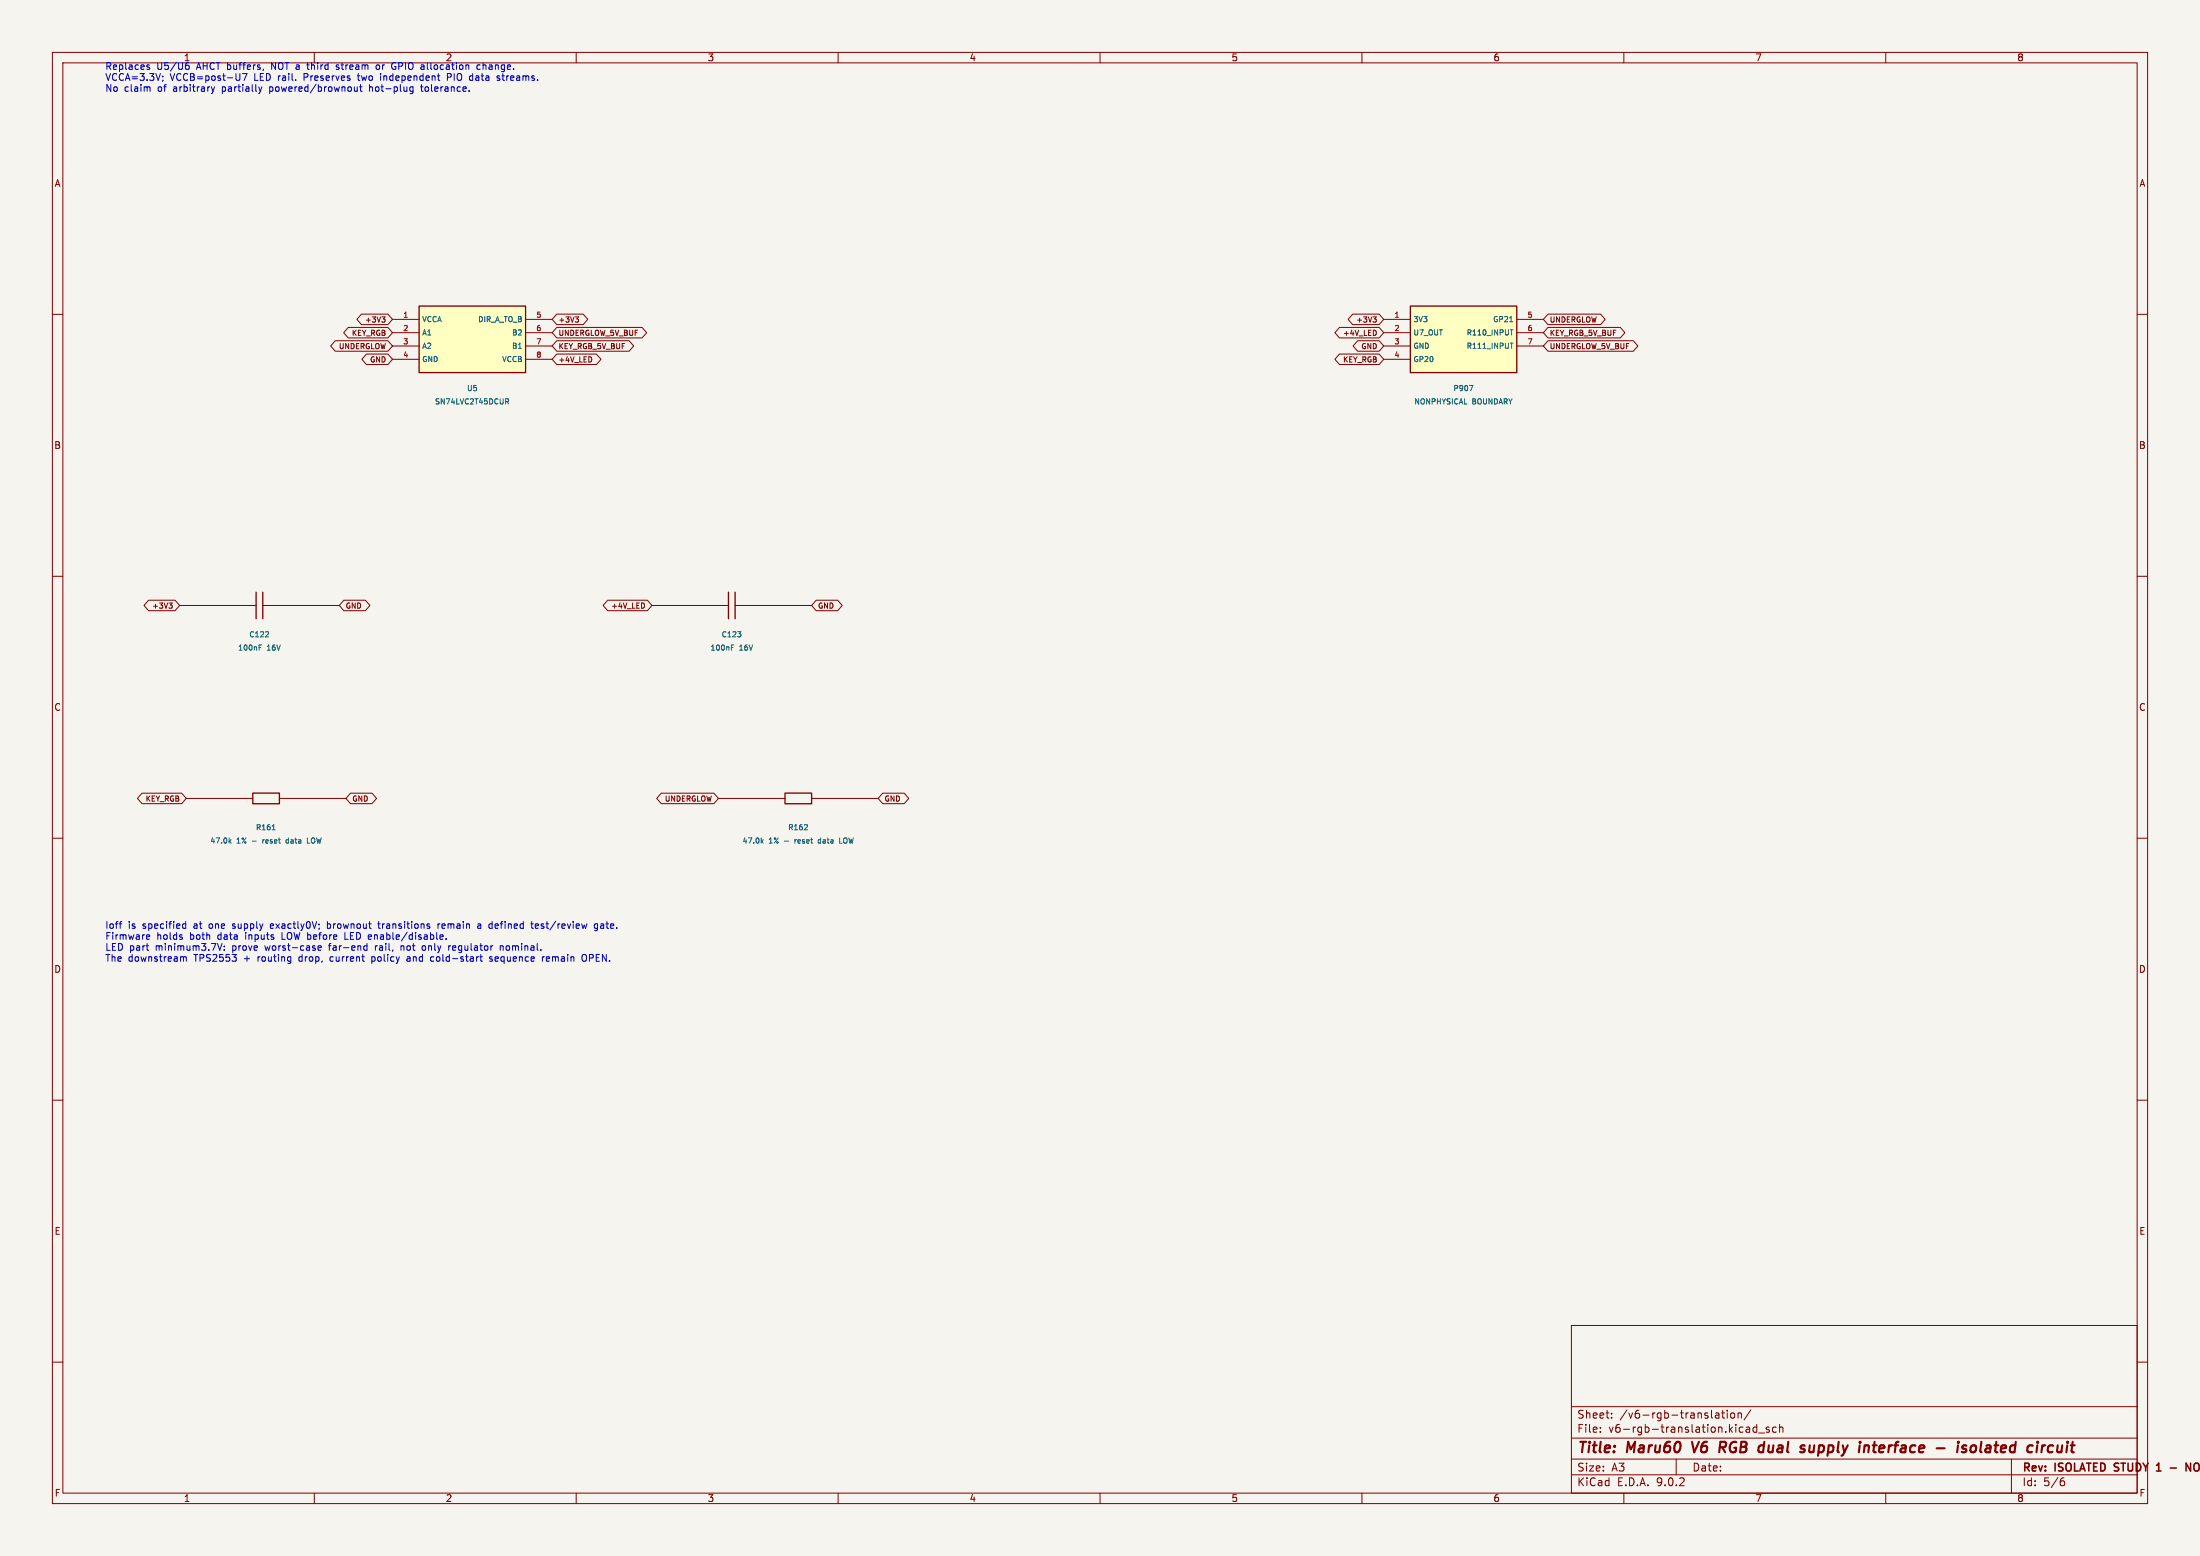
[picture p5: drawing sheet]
<svg xmlns="http://www.w3.org/2000/svg" width="420mm" height="297mm" viewBox="0 0 420 297" stroke-linecap="round" stroke-linejoin="round" font-family="sans-serif">
<path d="M0 0h420v297h-420z" fill="#f5f4ef" stroke="#f5f4ef" stroke-width=".19"/>
<g fill="none" stroke="#840000" stroke-width=".19">
<path d="M10 10h400v277h-400zM12 12h396v273h-396zM60 10v2M110 10v2M160 10v2M210 10v2M260 10v2M310 10v2M360 10v2M10 60h2M408 60h2M10 110h2"/>
<path d="M34.3 115.6h14.6M50.2 115.6h14.6M408 110h2M10 160h2M408 160h2M10 210h2M408 210h2M300 253h108v32h-108zM10 260h2M300 278.5h108M300 274.5h108M300 268.5h108"/>
<path d="M305.5 273.2v.2M305.5 272.5v.1M307.7 270.5v.2M307.7 269.8v.1M320 278.5v3M327.5 269.8h.6l.1 .9M328.2 270l-.5 .1a.29 .29 0 0 0-.3 .3 .29 .29 0 0 0 .3 .3l.5-.1M328.7 269.7h.5M328.9 269.2v1.3l.3 .2M329.7 269.2v.1M329.7 269.7v1M330.5 269.8l.4-.1 .3 .3v.4l-.3 .3-.4-.1-.1-.2z"/>
<path d="M331.8 269.8l.2-.1 .4 .1v.9M331.8 269.7v1M333.5 272.4h.3l.2 .2v.8M334 273.3l-.5 .1M334 272.7l-.5 .1M334.2 269.1l-1.3 1.9M335.4 272.5l-.5-.1-.2 .3 .1 .6h.6M335.4 271.9v1.5M335.7 273.5h1.2M337.7 272.5l-.3-.1-.2 .2v.2l.5 .2v.3h-.5M339.1 272.5l-.4-.1-.3 .3 .1 .6h.6M339.7 272.5l.2-.1 .4 .1 .1 .9"/>
<path d="M339.7 271.9v1.5M384 278.5v6.5M408 260h2M60 285v2M110 285v2M160 285v2M210 285v2M260 285v2M300 281.5h108M310 285v2M360 285v2M393.6 282.7h.4l.2 .2-.1 .5-.5 .2"/>
<path d="M394 282.1l-.4 .1"/>
</g>
<path d="M412 279.5l.1-.2v1.5M418.2 279.3v1.5l-.9-1.5v1.5M419.5 279.3a.5 .5 0 0 0-.7 .5v.5a.5 .5 0 0 0 .7 .5M411.7 280.8h.8M414.3 280.2h1.2" fill="none" stroke="#840000" stroke-width=".3"/>
<g fill="none" stroke="#840000" stroke-width=".4">
<path d="M323 275.2l.4 2M328.4 275.2h.8M328.8 276.3l.5 .9M329.3 276.2l-1 .1M345.5 275.9l-.1 1.2a.57 .57 0 0 0 .8-.1M357.5 275.9h.8M357.9 275.2l-.2 1.7v.2l.4 .1M373.8 275.9l-.2 1.3M373.9 275.2l-.1 .2M374.7 276h.7M376.4 276a.5 .5 0 0 1 .9 .3l-.1 .5a.62 .62 0 0 1-.7 .4M378.3 275.2l-.3 1.7 .3 .3"/>
<path d="M391 277l.2 .2 .6-.1M392 276a.66 .66 0 0 0-1 .3M392.8 275.9v1.2"/>
</g>
<path d="M48.9 113v5.1M50.2 113v5.1" fill="none" stroke="#840000" stroke-width=".25"/>
<path d="M49.5 123.6h.3M49.5 123.1h.4M50.6 121.6h.7M51.2 120.7v.3" fill="none" stroke="#006464" stroke-width=".19"/>
<path d="M269.2 58.4h20.4v12.7h-20.4z" fill="#ffffc2"/>
<path d="M269.2 58.4h20.4v12.7h-20.4zM139.1 113v5.1M140.3 113v5.1M48.3 151.4h5v2h-5zM149.9 151.4h5v2h-5z" fill="none" stroke="#840000" stroke-width=".25"/>
<g fill="none" stroke="#840000" stroke-width=".19">
<path d="M264.2 61h5M264.2 63.5h5M264.2 66h5M264.2 68.6h5M289.6 61h5M289.6 63.5h5M289.6 66h5M124.5 115.6h14.6M140.3 115.6h14.6M35.6 152.4h12.7M53.3 152.4h12.7M137.2 152.4h12.7"/>
<path d="M154.9 152.4h12.7"/>
</g>
<g fill="none" stroke="#006464" stroke-width=".19">
<path d="M280.5 73.6h.7l-.4 1M288.2 61.4h.6M288.3 63h.6M288.3 65.5h.6M139.6 123.6h.4M139.6 123.1h.5M140.8 120.6h.6l-.3 .3M141.4 121v.5M52 158.4h.5M58.7 159.9v1h.5M153.5 158.4h.6M154.1 157.5v.3"/>
<path d="M160.3 159.9v1h.5M43.8 160.6l.3 .3M44.1 160.3l-.4 .3M50.2 160.3v.6M50.2 160.4v.1M55 160.3l-.4 .2v.3l.4 .1M145.4 160.6l.3 .3M145.7 160.3l-.4 .3M151.8 160.3v.6M151.8 160.4v.1M156.6 160.3l-.4 .2v.3l.4 .1"/>
</g>
<path d="M80 58.4h20.3v12.7h-20.3z" fill="#ffffc2"/>
<path d="M80 58.4h20.3v12.7h-20.3z" fill="none" stroke="#840000" stroke-width=".25"/>
<g fill="none" stroke="#840000" stroke-width=".19">
<path d="M69 60h5.1l.8 1-.8 1h-5.1l-.9-1zM106.3 60h5l.9 1-.9 1h-5l-.9-1zM258.2 60h5.1l.9 1-.9 1h-5.1l-.8-1zM295.5 60h10.1l.8 1-.8 1h-10.1l-.9-1zM64 65h10.1l.8 1-.8 1h-10.1l-.9-1zM66.5 62.5h7.6l.8 1-.8 1h-7.6l-.9-1zM70 67.6h4.1l.8 1-.8 1h-4.1l-.9-1zM72.9 60.5h.6l-.3 .4 .3 .1v.3l-.2 .2h-.3M74.9 61h5.1M74.9 63.5h5.1M74.9 66h5.1M74.9 68.6h5.1"/>
<path d="M100.3 61h5.1M100.3 63.5h5.1M100.3 66h5.1M100.3 68.6h5.1M106.3 65h13.8l.9 1-.9 1h-13.8l-.9-1zM106.3 62.5h16.3l.8 1-.8 1h-16.3l-.9-1zM106.3 67.6h7.6l.8 1-.8 1h-7.6l-.9-1zM109.8 60.5h.6l-.3 .4M110.3 60.9l.1 .2v.2l-.1 .2M112.9 68.3v.6M255.7 67.6h7.6l.9 1-.9 1h-7.6l-.9-1zM255.7 62.5h7.6l.9 1-.9 1h-7.6l-.9-1z"/>
<path d="M259.2 65h4.1l.9 1-.9 1h-4.1l-.9-1zM262.1 60.5h.6l-.3 .4 .3 .1v.3l-.1 .2h-.3M262.6 63.2v.7M295.5 65h16.3l.9 1-.9 1h-16.3l-.9-1zM295.5 62.5h13.8l.9 1-.9 1h-13.8l-.9-1zM28.4 114.6h5l.9 1-.9 1h-5l-.9-1zM32.3 115.1h.6l-.4 .4 .3 .1 .1 .3-.2 .2h-.3M65.6 114.6h4.1l.9 1-.9 1h-4.1l-.8-1zM116 114.6h7.6l.9 1-.9 1h-7.6l-.9-1zM122.9 115.2v.8M155.8 114.6h4.1l.9 1-.9 1h-4.1l-.9-1zM27.1 151.4h7.6l.9 1-.9 1h-7.6l-.9-1z"/>
<path d="M66.9 151.4h4.1l.9 1-.9 1h-4.1l-.9-1zM126.2 151.4h10.1l.9 1-.9 1h-10.1l-.8-1zM168.5 151.4h4.1l.9 1-.9 1h-4.1l-.9-1z"/>
</g>
<path d="M96.5 76.1h.4l.2 .2-.1 .3h-.5M96.8 76.6l.3 .5M99 66.5h.5" fill="none" stroke="#006464" stroke-width=".19"/>
<g fill="none" stroke="#0000c2" stroke-width=".19">
<path d="M28.1 12.8l.4 .1 .1 .2-.2 .2-.4-.1M28.1 12.4h.4M28.5 16.6l.1 .2v.6M31.1 14.5v.2M31.1 15.3l-.1 .2M36 12.5l.1 .2v.4l-.2 .2-.4-.1M40.3 16.6l.4 .8M40.7 17.4l-.2 .3M41 16.6l-.3 .8M45.8 14v1.1l-.1 .2h-.4M47.2 14l-.6 1.3M49.4 16.6l.3 .8"/>
<path d="M49.7 17.4l-.1 .3M50 16.6l-.3 .8M50.3 13.2l-.1 .2M51.5 16.6v1.3M51.5 17.4h.1M51.6 16.6h-.1M58.5 12.4h.5M58.7 13.1l.2 .2M64.2 13.2h.5M64.7 12.4h-.3l-.2 .2v.2l.5 .1M67.6 16.6l.1 .8h.3l.2-.1M68.2 14.5h.5"/>
<path d="M68.2 16.6v.8M68.6 16.6h.5M68.8 16.1v1.2l.3 .1M70.6 16.1v1.3M70.9 16.6l-.3 .1M72.5 12.6l-.3-.2h-.3l-.1 .2 .1 .6 .3 .1 .3-.3M72.7 14.5v.8M75.2 12h.3M75.3 12.7h.3v.4l-.4 .2M78.4 17.4h.4M78.8 16.6v1l-.2 .3-.3-.1M80.5 16.1v1.2l.3 .1"/>
<path d="M85.4 14v1.3M85.4 14.7h.5M89.9 14.5h.3M90.2 15.3h-.3M90.2 14v1.3M91.7 12.4h-.4l-.3 .2 .2 .6h.5M92.2 12v1.3M92.4 12.4l-.2 .1M94.9 14.8l.5 .2v.2l-.1 .1h-.4M22.8 176.3h.5M23.3 175.9l-.3 .1M28 179.2h.5"/>
<path d="M28.5 178.5l.1 .2-.6 .2M34.8 178.9v.3M35 176.4h.5M35 177.1h.5M35.5 175.9v1.3M44.4 177.1l.1 .1M44.6 176.3l-.2 .2 .2 .3M52 176.3h-.2l-.2 .2 .1 .6 .3 .1M52.2 176.6l-.6 .2M53.8 178v1.3h.7M62.5 176.4h.5M62.5 177.1h.5"/>
<path d="M62.5 175.9v1.3M65.8 178v1.3h.7M72.1 176.3h.5M72.3 175.9v1.1l.3 .2M83.6 176.3v.9M84 176.3l-.4 .3M84.2 178.4l.3 .1 .1 .2-.6 .2M84.5 179.2l-.3 .1M84.5 176.3l-.1 .2v.5l.1 .2M85 176.6l-.6 .2M85.2 179.2v.1M91.2 176.4h.5l.1 .8"/>
<path d="M91.8 176.6l-.4 .1-.2 .2 .2 .3 .4-.1M94.7 176.3l-.2 .2v.5l.2 .2M95.1 176.6l-.6 .2M101.3 176.3h.5M101.6 177.1l.2 .1M102.2 176.8l.6-.2-.1-.2-.3-.1-.2 .2v.6h.5M114.1 176.4l-.4-.1-.2 .3 .1 .5h.5M114.1 176.3v1.1l-.3 .2h-.3M114.7 176.4h.5M115.1 176.7h-.3l-.2 .2 .1 .2 .4 .1M34.8 182.6l.2 .2M35 182.8v.7"/>
<path d="M35 182.8l.2-.2 .3 .1 .1 .8M41.5 180.1l.5 1.3 .4-1.3M42.8 181.3v.1M42.8 180.6v.1M57.2 182.7l-.1 .2 .1 .5M60.7 181l.6-.2v-.2l-.4-.1-.2 .2 .1 .6h.5M62.7 180.5h.5M63.5 182.6h-.3l-.2 .3 .1 .5 .4 .1M69.7 180.5l.4 .1M70.1 181.3l-.4 .1M70.1 180.1v1.3M71 182.7h.5"/>
<path d="M71 183.4h.5M71 182.6v1.3M71.7 180.5v.9M72 180.5l-.3 .3M76.6 180.5v.9M77.1 180.6l-.4-.1-.1 .1M77.7 182.7h.5l.1 .8M78.3 182.9l-.4 .1-.2 .2 .2 .3 .4-.1M80.6 181.1l.2 .3 .3-.1 .2-.2M80.6 180.8l.2-.3 .3 .1 .2 .2M82.8 183.4l-.4 .1M86 180.5l-.3 .1"/>
<path d="M86.6 180.5l-.2 .2v.5l.2 .2M87 180.8l-.6 .2M91.8 182.2v1.1l.3 .2M93.5 182.7v.3l.5 .1v.2l-.2 .2-.3-.1M95.5 180.6l.2-.1 .3 .1 .1 .8M95.5 180.5v.9M103.5 182.6v.9M103.9 182.6l-.4 .3M104.8 182.7l-.3-.1-.2 .2 .1 .6h.4M104.9 182.9l-.6 .1M111.3 182.2h.1a.44 .44 0 0 1 .6 .4v.4a.43 .43 0 0 1-.3 .4 .43 .43 0 0 1-.4 0M112.5 182.9h.5"/>
<path d="M113 182.2h-.5v1.3"/>
</g>
<g font-size="2.8" fill="#840000">
<text x="301" y="277.9">Title:</text>
<text x="310.6" y="277.9">Maru60</text>
<text x="323.9" y="277.9">V6</text>
<text x="329.9" y="277.9">RGB</text>
<text x="338.2" y="277.9">dual</text>
<text x="347" y="277.9">supply</text>
<text x="358.9" y="277.9">interface</text>
<text x="374.5" y="277.9">-</text>
<text x="379.3" y="277.9">isolated</text>
<text x="393.5" y="277.9">circuit</text>
</g>
<g font-size="2.1" fill="#840000">
<text x="301" y="273.7">File:</text>
<text x="301" y="271">Sheet:</text>
<text x="307.1" y="273.7">v6-rgb-translation.kicad_sch</text>
<text x="309.2" y="271">/v6-rgb-translation/</text>
<text x="301" y="281.1">Size:</text>
<text x="307.6" y="281.1">A3</text>
<text x="323" y="281.1">Date:</text>
<text x="386" y="281.3">Rev:</text>
<text x="392.4" y="281.3">ISOLATED STUDY</text>
<text x="419.8" y="281.3">N</text>
<text x="301" y="283.9">KiCad</text>
<text x="308.7" y="283.9">E.D.A.</text>
<text x="316.3" y="283.9">9.0.2</text>
<text x="386" y="283.9">Id:</text>
<text x="390.1" y="283.9">5/6</text>
</g>
<g font-size="1.8" fill="#0000c2">
<text x="35" y="11.9">1</text>
<text x="85" y="11.9">2</text>
<text x="20" y="13.5">Replaces</text>
<text x="20" y="15.6">VCCA=3.3V;</text>
<text x="20" y="17.7">No</text>
<text x="23.7" y="17.7">claim</text>
<text x="29.9" y="13.5">U5/U6</text>
<text x="30.2" y="17.7">of</text>
<text x="32.5" y="15.6">VCCB=post-U7</text>
<text x="33.3" y="17.7">arbitrary</text>
<text x="37.7" y="13.5">AHCT buffers,</text>
<text x="42.8" y="17.7">partially</text>
<text x="48.6" y="15.6">LED rail.</text>
<text x="52.1" y="17.7">powered/brownout</text>
<text x="52.2" y="13.5">NOT a</text>
<text x="58.4" y="15.6">Preserves</text>
<text x="59.5" y="13.5">third</text>
<text x="65.2" y="13.5">stream</text>
<text x="69" y="15.6">two</text>
<text x="71.3" y="17.7">hot-plug</text>
<text x="73" y="13.5">or</text>
<text x="73.4" y="15.6">independent</text>
<text x="76.2" y="13.5">GPIO allocation</text>
<text x="81.4" y="17.7">tolerance.</text>
<text x="86.4" y="15.6">PIO</text>
<text x="90.8" y="15.6">data</text>
<text x="92.9" y="13.5">change.</text>
<text x="96.3" y="15.6">streams.</text>
<text x="20" y="177.5">Ioff</text>
<text x="20" y="179.6">Firmware</text>
<text x="24.5" y="177.5">is</text>
<text x="27.3" y="177.5">specified</text>
<text x="29.9" y="179.6">holds</text>
<text x="36.4" y="179.6">both</text>
<text x="37.2" y="177.5">at</text>
<text x="40.4" y="177.5">one</text>
<text x="41.8" y="179.6">data</text>
<text x="45" y="177.5">supply</text>
<text x="47.3" y="179.6">inputs</text>
<text x="52.4" y="177.5">exactly0V;</text>
<text x="54.4" y="179.6">LOW before</text>
<text x="63.5" y="177.5">brownout</text>
<text x="66.8" y="179.6">LED enable/disable.</text>
<text x="73.5" y="177.5">transitions</text>
<text x="85" y="177.5">remain</text>
<text x="92.8" y="177.5">a</text>
<text x="95.2" y="177.5">defined</text>
<text x="103.5" y="177.5">test/review</text>
<text x="115.7" y="177.5">gate.</text>
<text x="20" y="181.7">LED part</text>
<text x="20" y="183.8">The</text>
<text x="24.5" y="183.8">downstream</text>
<text x="29.8" y="181.7">minimum3.7V:</text>
<text x="37.2" y="183.8">TPS2553</text>
<text x="44.6" y="181.7">prove</text>
<text x="46.8" y="183.8">+</text>
<text x="49.6" y="183.8">routing</text>
<text x="51.1" y="181.7">worst-case</text>
<text x="57.7" y="183.8">drop,</text>
<text x="63.5" y="181.7">far-end</text>
<text x="63.8" y="183.8">current</text>
<text x="72" y="183.8">policy</text>
<text x="72.4" y="181.7">rail,</text>
<text x="77.5" y="181.7">not</text>
<text x="78.9" y="183.8">and</text>
<text x="81.8" y="181.7">only</text>
<text x="83.6" y="183.8">cold-start</text>
<text x="87" y="181.7">regulator</text>
<text x="95.1" y="183.8">sequence</text>
<text x="97.1" y="181.7">nominal.</text>
<text x="105.3" y="183.8">remain</text>
<text x="113.1" y="183.8">OPEN.</text>
</g>
<g font-size="1.8" fill="#840000">
<text x="135" y="11.9">3</text>
<text x="185" y="11.9">4</text>
<text x="235" y="11.9">5</text>
<text x="285" y="11.9">6</text>
<text x="335" y="11.9">7</text>
<text x="385" y="11.9">8</text>
<text x="10.3" y="35.9">A</text>
<text x="408.3" y="35.9">A</text>
<text x="10.3" y="85.9">B</text>
<text x="408.2" y="85.9">B</text>
<text x="10.3" y="135.9">C</text>
<text x="408.2" y="135.9">C</text>
<text x="10.3" y="185.9">D</text>
<text x="408.2" y="185.9">D</text>
<text x="10.3" y="235.9">E</text>
<text x="408.3" y="235.9">E</text>
<text x="10.3" y="285.9">F</text>
<text x="35" y="286.9">1</text>
<text x="85" y="286.9">2</text>
<text x="135" y="286.9">3</text>
<text x="185" y="286.9">4</text>
<text x="235" y="286.9">5</text>
<text x="285" y="286.9">6</text>
<text x="335" y="286.9">7</text>
<text x="385" y="286.9">8</text>
<text x="408.3" y="285.9">F</text>
</g>
<g font-size="1.4" fill="#840000">
<text x="67" y="64.3">KEY_RGB</text>
<text x="69.5" y="61.8">+3V3</text>
<text x="106.5" y="61.8">+3V3</text>
<text x="106.5" y="64.3">UNDERGLOW_5V_BUF</text>
<text x="256.3" y="64.3">+4V_LED</text>
<text x="258.8" y="61.8">+3V3</text>
<text x="295.8" y="64.3">KEY_RGB_5V_BUF</text>
<text x="295.8" y="61.8">UNDERGLOW</text>
<text x="64.5" y="66.8">UNDERGLOW</text>
<text x="70.5" y="69.4">GND</text>
<text x="106.5" y="66.8">KEY_RGB_5V_BUF</text>
<text x="106.5" y="69.4">+4V_LED</text>
<text x="256.3" y="69.4">KEY_RGB</text>
<text x="259.7" y="66.8">GND</text>
<text x="295.8" y="66.8">UNDERGLOW_5V_BUF</text>
<text x="28.9" y="116.4">+3V3</text>
<text x="65.9" y="116.4">GND</text>
<text x="116.6" y="116.4">+4V_LED</text>
<text x="156.1" y="116.4">GND</text>
<text x="27.7" y="153.2">KEY_RGB</text>
<text x="67.2" y="153.2">GND</text>
<text x="126.8" y="153.2">UNDERGLOW</text>
<text x="168.8" y="153.2">GND</text>
</g>
<g font-size="1.4" fill="#a90000">
<text x="76.9" y="60.7">1</text>
<text x="76.9" y="63.2">2</text>
<text x="76.9" y="65.8">3</text>
<text x="102.3" y="60.7">5</text>
<text x="102.3" y="63.2">6</text>
<text x="102.3" y="65.8">7</text>
<text x="266.1" y="60.7">1</text>
<text x="266.1" y="63.2">2</text>
<text x="266.1" y="65.8">3</text>
<text x="291.5" y="60.7">5</text>
<text x="291.5" y="63.2">6</text>
<text x="291.5" y="65.8">7</text>
<text x="76.9" y="68.3">4</text>
<text x="102.3" y="68.3">8</text>
<text x="266.1" y="68.3">4</text>
</g>
<g font-size="1.4" fill="#006464">
<text x="80.5" y="61.7">VCCA</text>
<text x="80.5" y="64.2">A1</text>
<text x="91.1" y="61.7">DIR_A_TO_B</text>
<text x="97.6" y="64.2">B2</text>
<text x="269.7" y="61.7">3V3</text>
<text x="269.7" y="64.2">U7_OUT</text>
<text x="279.9" y="64.2">R110_INPUT</text>
<text x="284.9" y="61.7">GP21</text>
<text x="80.5" y="66.8">A2</text>
<text x="80.5" y="69.3">GND</text>
<text x="95.7" y="69.3">VCCB</text>
<text x="97.6" y="66.8">B1</text>
<text x="269.7" y="66.8">GND</text>
<text x="269.7" y="69.3">GP20</text>
<text x="279.9" y="66.8">R111_INPUT</text>
<text x="82.9" y="77.4">SN74LVC2T45DCUR</text>
<text x="89" y="74.8">U5</text>
<text x="269.9" y="77.4">NONPHYSICAL</text>
<text x="277.3" y="74.8">P907</text>
<text x="281.1" y="77.4">BOUNDARY</text>
<text x="45.3" y="124.4">100nF</text>
<text x="47.5" y="121.8">C122</text>
<text x="51" y="124.4">16V</text>
<text x="135.5" y="124.4">100nF</text>
<text x="137.6" y="121.8">C123</text>
<text x="141.1" y="124.4">16V</text>
<text x="40" y="161.2">47.0k</text>
<text x="45.2" y="161.2">1%</text>
<text x="48.3" y="161.2">-</text>
<text x="48.7" y="158.7">R161</text>
<text x="50.6" y="161.2">reset</text>
<text x="55.3" y="161.2">data</text>
<text x="59.6" y="161.2">LOW</text>
<text x="141.6" y="161.2">47.0k</text>
<text x="146.8" y="161.2">1%</text>
<text x="149.9" y="161.2">-</text>
<text x="150.3" y="158.7">R162</text>
<text x="152.2" y="161.2">reset</text>
<text x="156.9" y="161.2">data</text>
<text x="161.2" y="161.2">LOW</text>
</g>
</svg>
